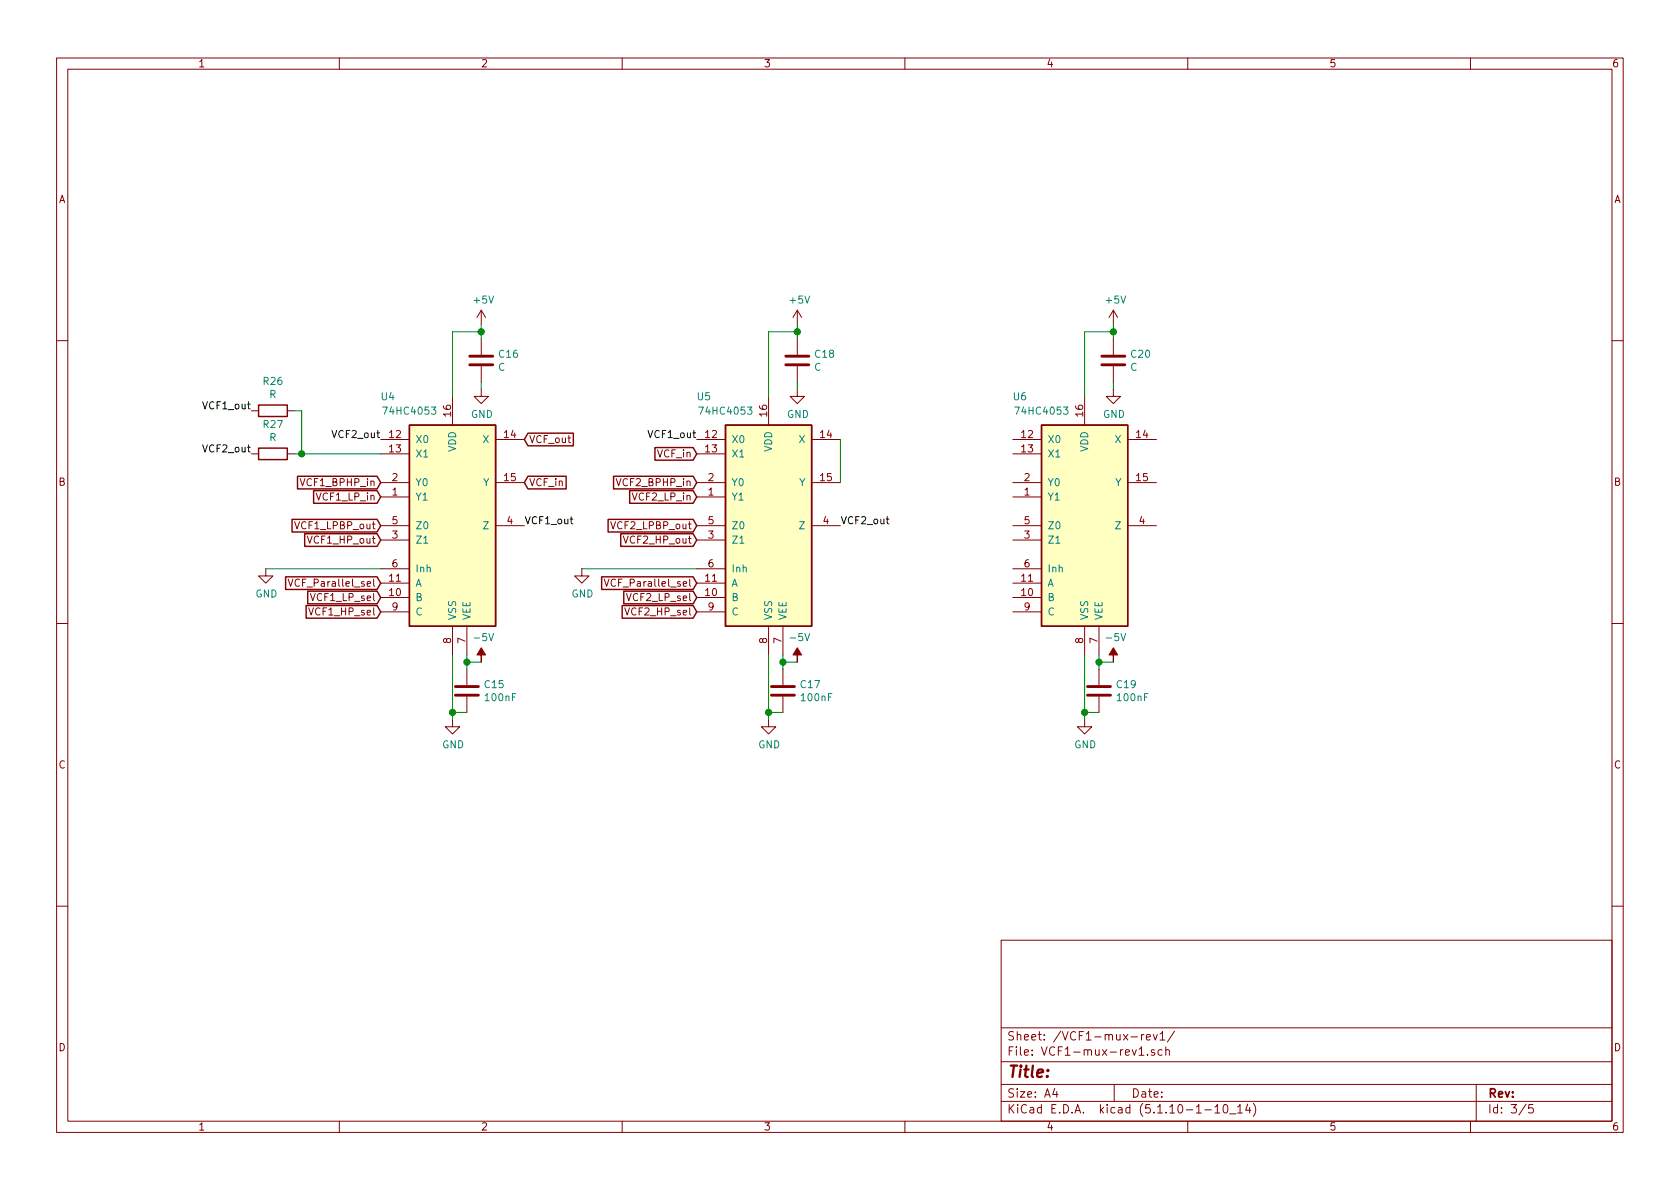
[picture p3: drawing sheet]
<svg xmlns="http://www.w3.org/2000/svg" width="297mm" height="210mm" viewBox="0 0 297 210" stroke-linecap="round" stroke-linejoin="round" font-family="sans-serif">
<g fill="none" stroke="#840000" stroke-width=".18">
<path d="M10 10.3h277v189.9h-277zM12 12.2h273v186.1h-273zM60 10.3v1.9M110 10.3v1.9M160 10.3v1.9M210 10.3v1.9M260 10.3v1.9M85.1 54.9v2.5M85.1 59.9v2.8M85.1 54.9l-.8 1.2M85.1 54.9l.8 1.2M141 54.9l-.8 1.2"/>
<path d="M141 54.9v2.5M141 59.9v2.8M141 54.9l.7 1.2M196.8 54.9l-.7 1.2M196.8 54.9v2.5M196.8 59.9v2.8M196.8 54.9l.8 1.2M10 60.2h2M44.4 72.6h1.3M50.8 72.6h1.3M67.3 77.7h5.1M80 70.1v5.1"/>
<path d="M85.1 68.8v1.3h1.3l-1.3 1.3-1.3-1.3h1.3M85.1 64.8v2.8M87.6 77.7h5.1M123.2 77.7h5.1M135.9 70.1v5.1M141 68.8v1.3h1.2l-1.2 1.3-1.3-1.3h1.3M141 64.8v2.8M143.5 77.7h5.1M179.1 77.7h5M191.8 70.1v5.1M196.8 68.8v1.3h1.3l-1.3 1.3-1.2-1.3h1.2M196.8 64.8v2.8"/>
<path d="M199.4 77.7h5.1M285 60.2h2M44.4 80.3h1.3M50.8 80.3h1.3M67.3 87.9h5.1M67.3 80.3h5.1M67.3 85.3h5.1M67.3 95.5h5.1M67.3 93h5.1M87.6 85.3h5.1M87.6 93h5.1M123.2 87.9h5.1"/>
<path d="M123.2 80.3h5.1M123.2 85.3h5.1M123.2 95.5h5.1M123.2 93h5.1M143.5 85.3h5.1M143.5 93h5.1M179.1 87.9h5M179.1 80.3h5M179.1 85.3h5M179.1 95.5h5M179.1 93h5M199.4 85.3h5.1"/>
<path d="M199.4 93h5.1M10 110.3h2M47 100.6v1.2h1.3l-1.3 1.3-1.3-1.3h1.3M51 102.4l.4 1.3 .4-1.3M67.3 105.7h5.1M67.3 103.1h5.1M67.3 100.6h5.1M67.3 108.2h5.1M80 110.7v5.1M82.5 110.7v5.1M82.5 118.4v2.8M102.9 100.6v1.2h1.2l-1.2 1.3-1.3-1.3h1.3"/>
<path d="M106.8 102.4l.5 1.3 .4-1.3M123.2 105.7h5.1M123.2 103.1h5.1M123.2 100.6h5.1M123.2 108.2h5.1M135.9 110.7v5.1M138.4 110.7v5.1M138.4 118.4v2.8M179.1 105.7h5M179.1 103.1h5M179.1 100.6h5M179.1 108.2h5"/>
<path d="M191.8 110.7v5.1M194.3 110.7v5.1M194.3 118.4v2.8M285 110.3h2M80 127.2v1.3h1.3l-1.3 1.3-1.3-1.3h1.3M82.5 123.2v2.8M135.9 127.2v1.3h1.3l-1.3 1.3-1.3-1.3h1.3M138.4 123.2v2.8M191.8 127.2v1.3h1.2l-1.2 1.3-1.3-1.3h1.3M194.3 123.2v2.8M10 160.2h2M177 166.3h108v32h-108z"/>
<path d="M285 160.2h2M60 198.3v1.9M110 198.3v1.9M160 198.3v1.9M177 194.8h108M177 191.8h108M177 187.8h108M177 181.8h108M186.5 192.5l-.4 1h1M186.8 193v1M197 191.8v3M201.4 185.5l.4-.4v1.5"/>
<path d="M201.4 186.6h.9M201.8 182.9v1M202.3 182.9l-.5 .3M202.7 183.4l.7-.1-.1-.3-.4-.1-.2 .2 .1 .7h.5M202.9 186.5v.1M203.9 182.9l.4 1 .3-1M204.1 185.7l-.3-.1-.2 .2v.2l.5 .2v.3h-.5M205.1 182.8l.4-.4v1.5M205.1 183.9h.9M205.5 185.7l-.4-.1-.4 .3 .1 .6 .3 .1 .4-.1M206.1 185.7l.2-.1 .4 .1 .1 .9M206.1 185.1v1.5"/>
<path d="M207.7 182.3l-1.3 2M210 198.3v1.9M213 196.3h1.2M214.8 195.8l.4-.5v1.5M214.8 196.8h.9M216.4 195.5l.3-.2a.94 .94 0 0 1 0 1.5l-.4-.3v-.6zM217.4 197h1.1M218.8 195.8l.5-.5v1.5M218.8 196.8h.9M220.6 195.2l-.4 1.1h1M221 195.8v1M221.6 195.1a1.71 1.71 0 0 1 0 2.3"/>
<path d="M260 198.3v1.9M261 191.8v6.5M269.8 195.2l-1.2 2M271 195.3h-.7v.7l.2-.1 .5 .1 .1 .2-.1 .5-.2 .1-.5-.1"/>
</g>
<g fill="#ffffc2" stroke="#ffffc2" stroke-width=".18">
<path d="M72.4 75.2h15.2v35.5h-15.2z"/>
<path d="M184.1 75.2h15.3v35.5h-15.3z"/>
<path d="M128.3 75.2h15.2v35.5h-15.2z"/>
</g>
<g fill="none" stroke="#840000" stroke-width=".25">
<path d="M45.7 71.6h5.1v2.1h-5.1zM45.7 79.2h5.1v2.1h-5.1zM72.4 75.2h15.2v35.5h-15.2zM93.3 76.6h8.1v2.2h-8.1l-.6-1.1zM115.8 79.1h6.8l.6 1.2-.6 1.1h-6.8zM128.3 75.2h15.2v35.5h-15.2zM184.1 75.2h15.3v35.5h-15.3zM51.6 91.8h15.1l.6 1.2-.6 1.1h-15.1zM52.6 84.2h14.1l.6 1.1-.6 1.2h-14.1zM53.9 94.4h12.8l.6 1.1-.6 1.1h-12.8zM55.4 86.8h11.3l.6 1.1-.6 1.1h-11.3zM93.3 84.2h6.8v2.3h-6.8l-.6-1.2z"/>
<path d="M107.5 91.8h15.1l.6 1.2-.6 1.1h-15.1zM108.5 84.2h14.1l.6 1.1-.6 1.2h-14.1zM109.8 94.4h12.8l.6 1.1-.6 1.1h-12.8zM111.3 86.8h11.3l.6 1.1-.6 1.1h-11.3zM50.5 102h16.2l.6 1.1-.6 1.1h-16.2zM54.1 107.1h12.6l.6 1.1-.6 1.1h-12.6zM54.4 104.5h12.3l.6 1.2-.6 1.1h-12.3zM106.4 102h16.2l.6 1.1-.6 1.1h-16.2zM110 107.1h12.6l.6 1.1-.6 1.1h-12.6zM110.3 104.5h12.3l.6 1.2-.6 1.1h-12.3z"/>
</g>
<path d="M83.1 64.5h4M83.1 63h4M138.9 64.5h4.1M138.9 63h4.1M194.8 64.5h4.1M194.8 63h4.1M80.5 122.9h4.1M80.5 121.4h4.1M136.4 122.9h4.1M136.4 121.4h4.1M192.3 122.9h4M192.3 121.4h4" fill="none" stroke="#840000" stroke-width=".51"/>
<g fill="#840000" stroke="#840000" stroke-width=".18">
<path d="M196.8 114.5l.8 1.3h-.8v1.3v-1.3h-.7z"/>
<path d="M85.1 114.5l.8 1.3h-.8v1.3v-1.3h-.8z"/>
<path d="M141 114.5l.7 1.3h-.7v1.3v-1.3h-.8z"/>
</g>
<g fill="none" stroke="#008400" stroke-width=".18">
<path d="M85.1 58.7h-5.1v11.4M85.1 57.4v2.5M141 58.7h-5.1v11.4M141 57.4v2.5M196.8 57.4v2.5M196.8 58.7h-5v11.4M52.1 72.6h1.2v7.7M85.1 67.6v1.2M141 67.6v1.2M148.6 77.7v7.6M196.8 67.6v1.2M52.1 80.3h15.2"/>
<path d="M47 100.6h20.3M80 115.8v11.4M82.5 117.1h2.6M82.5 115.8v2.6M102.9 100.6h20.3M135.9 115.8v11.4M138.4 115.8v2.6M138.4 117.1h2.6M191.8 115.8v11.4M194.3 117.1h2.5M194.3 115.8v2.6M80 126h2.5"/>
<path d="M135.9 126h2.5M191.8 126h2.5"/>
</g>
<path d="M100.8 91.8h.5M101 91.4v1.1l.3 .1M156.7 91.8h.5M156.9 91.4v1.1l.3 .1" fill="none" stroke="#000" stroke-width=".18"/>
<g fill="#008400" stroke="#008400" stroke-width=".25">
<circle cx="194.3" cy="117.1" r=".51"/>
<circle cx="80" cy="126" r=".51"/>
<circle cx="53.3" cy="80.3" r=".51"/>
<circle cx="191.8" cy="126" r=".51"/>
<circle cx="82.6" cy="117.1" r=".51"/>
<circle cx="141" cy="58.7" r=".51"/>
<circle cx="85.1" cy="58.7" r=".51"/>
<circle cx="138.4" cy="117.1" r=".51"/>
<circle cx="196.9" cy="58.7" r=".51"/>
<circle cx="135.9" cy="126" r=".51"/>
</g>
<text font-size="2.8" fill="#840000" x="178" y="190.5">Title:</text>
<g font-size="2.1" fill="#840000">
<text x="178" y="184">Sheet: /VCF1-mux-rev1/</text>
<text x="178" y="186.7">File: VCF1-mux-rev1.sch</text>
<text x="178" y="196.9">KiCad E.D.A. kicad (5.1.10-1-10_14)</text>
<text x="178" y="194.1">Size: A4</text>
<text x="200" y="194.1">Date:</text>
<text x="263" y="194.1">Rev:</text>
<text x="263" y="196.9">Id: 3/5</text>
</g>
<g font-size="1.8" fill="#840000">
<text x="35" y="11.9">1</text>
<text x="85" y="11.9">2</text>
<text x="135" y="11.9">3</text>
<text x="185" y="11.9">4</text>
<text x="235" y="11.9">5</text>
<text x="285" y="11.9">6</text>
<text x="10.4" y="35.9">A</text>
<text x="285.4" y="35.9">A</text>
<text x="68.9" y="77.5">12</text>
<text x="79.8" y="73.6" transform="rotate(-90 79.8 73.6)">16</text>
<text x="89.2" y="77.5">14</text>
<text x="124.8" y="77.5">12</text>
<text x="135.6" y="73.6" transform="rotate(-90 135.6 73.6)">16</text>
<text x="145.1" y="77.5">14</text>
<text x="180.6" y="77.5">12</text>
<text x="191.5" y="73.6" transform="rotate(-90 191.5 73.6)">16</text>
<text x="201" y="77.5">14</text>
<text x="68.9" y="80">13</text>
<text x="93.5" y="78.4">VCF_out</text>
<text x="116.3" y="80.9">VCF_in</text>
<text x="124.8" y="80">13</text>
<text x="180.6" y="80">13</text>
<text x="10.4" y="85.9">B</text>
<text x="53.5" y="86">VCF1_BPHP_in</text>
<text x="56.2" y="88.5">VCF1_LP_in</text>
<text x="69.4" y="87.6">1</text>
<text x="69.4" y="85.1">2</text>
<text x="89.2" y="85.1">15</text>
<text x="93.5" y="86">VCF_in</text>
<text x="109.4" y="86">VCF2_BPHP_in</text>
<text x="112.1" y="88.5">VCF2_LP_in</text>
<text x="125.2" y="87.6">1</text>
<text x="125.2" y="85.1">2</text>
<text x="145.1" y="85.1">15</text>
<text x="181.1" y="87.6">1</text>
<text x="181.1" y="85.1">2</text>
<text x="201" y="85.1">15</text>
<text x="285.4" y="85.9">B</text>
<text x="52.6" y="93.6">VCF1_LPBP_out</text>
<text x="69.4" y="95.2">3</text>
<text x="69.4" y="92.7">5</text>
<text x="89.7" y="92.7">4</text>
<text x="108.5" y="93.6">VCF2_LPBP_out</text>
<text x="125.2" y="95.2">3</text>
<text x="125.2" y="92.7">5</text>
<text x="145.6" y="92.7">4</text>
<text x="181.1" y="95.2">3</text>
<text x="181.1" y="92.7">5</text>
<text x="201.4" y="92.7">4</text>
<text x="54.8" y="96.1">VCF1_HP_out</text>
<text x="69.4" y="100.3">6</text>
<text x="110.7" y="96.1">VCF2_HP_out</text>
<text x="125.2" y="100.3">6</text>
<text x="181.1" y="100.3">6</text>
<text x="52.3" y="103.8">VCF_Parallel_sel</text>
<text x="55.3" y="106.3">VCF1_LP_sel</text>
<text x="68.9" y="105.4">10</text>
<text x="68.9" y="102.9">11</text>
<text x="69.4" y="107.9">9</text>
<text x="108.2" y="103.8">VCF_Parallel_sel</text>
<text x="111.2" y="106.3">VCF2_LP_sel</text>
<text x="124.8" y="105.4">10</text>
<text x="124.8" y="102.9">11</text>
<text x="125.2" y="107.9">9</text>
<text x="180.6" y="105.4">10</text>
<text x="180.6" y="102.9">11</text>
<text x="181.1" y="107.9">9</text>
<text x="55.1" y="108.8">VCF1_HP_sel</text>
<text x="79.8" y="113.8" transform="rotate(-90 79.8 113.8)">8</text>
<text x="82.3" y="113.8" transform="rotate(-90 82.3 113.8)">7</text>
<text x="111" y="108.8">VCF2_HP_sel</text>
<text x="135.6" y="113.8" transform="rotate(-90 135.6 113.8)">8</text>
<text x="138.2" y="113.8" transform="rotate(-90 138.2 113.8)">7</text>
<text x="191.5" y="113.8" transform="rotate(-90 191.5 113.8)">8</text>
<text x="194.1" y="113.8" transform="rotate(-90 194.1 113.8)">7</text>
<text x="10.4" y="135.9">C</text>
<text x="285.4" y="135.9">C</text>
<text x="10.4" y="185.9">D</text>
<text x="285.4" y="185.9">D</text>
<text x="35" y="199.9">1</text>
<text x="85" y="199.9">2</text>
<text x="135" y="199.9">3</text>
<text x="185" y="199.9">4</text>
<text x="235" y="199.9">5</text>
<text x="285" y="199.9">6</text>
</g>
<g font-size="1.8" fill="#008484">
<text x="83.9" y="53.7">+5V</text>
<text x="139.8" y="53.7">+5V</text>
<text x="195.6" y="53.7">+5V</text>
<text x="88.1" y="65.6">C</text>
<text x="88.3" y="63.3">C16</text>
<text x="144" y="65.6">C</text>
<text x="144.2" y="63.3">C18</text>
<text x="199.8" y="65.6">C</text>
<text x="200.1" y="63.3">C20</text>
<text x="46.6" y="68.1">R26</text>
<text x="47.6" y="70.4">R</text>
<text x="67.5" y="70.8">U4</text>
<text x="123.3" y="70.8">U5</text>
<text x="179.2" y="70.8">U6</text>
<text x="46.6" y="75.7">R27</text>
<text x="47.6" y="78">R</text>
<text x="68.2" y="73.3">74HC4053</text>
<text x="83.3" y="73.9">GND</text>
<text x="124.1" y="73.3">74HC4053</text>
<text x="139.1" y="73.9">GND</text>
<text x="179.9" y="73.3">74HC4053</text>
<text x="195" y="73.9">GND</text>
<text x="73.4" y="78.4">X0</text>
<text x="73.4" y="80.9">X1</text>
<text x="80.6" y="79.9" transform="rotate(-90 80.6 79.9)">VDD</text>
<text x="85.4" y="78.4">X</text>
<text x="129.3" y="78.4">X0</text>
<text x="129.3" y="80.9">X1</text>
<text x="136.5" y="79.9" transform="rotate(-90 136.5 79.9)">VDD</text>
<text x="141.3" y="78.4">X</text>
<text x="185.2" y="78.4">X0</text>
<text x="185.2" y="80.9">X1</text>
<text x="192.4" y="79.9" transform="rotate(-90 192.4 79.9)">VDD</text>
<text x="197.2" y="78.4">X</text>
<text x="73.4" y="88.5">Y1</text>
<text x="73.4" y="86">Y0</text>
<text x="85.4" y="86">Y</text>
<text x="129.3" y="88.5">Y1</text>
<text x="129.3" y="86">Y0</text>
<text x="141.3" y="86">Y</text>
<text x="185.2" y="88.5">Y1</text>
<text x="185.2" y="86">Y0</text>
<text x="197.2" y="86">Y</text>
<text x="73.4" y="93.6">Z0</text>
<text x="85.5" y="93.6">Z</text>
<text x="129.3" y="93.6">Z0</text>
<text x="141.4" y="93.6">Z</text>
<text x="185.2" y="93.6">Z0</text>
<text x="197.3" y="93.6">Z</text>
<text x="73.4" y="96.1">Z1</text>
<text x="73.4" y="101.2">Inh</text>
<text x="129.3" y="96.1">Z1</text>
<text x="129.3" y="101.2">Inh</text>
<text x="185.2" y="96.1">Z1</text>
<text x="185.2" y="101.2">Inh</text>
<text x="45.2" y="105.7">GND</text>
<text x="73.4" y="106.3">B</text>
<text x="73.4" y="103.8">A</text>
<text x="101" y="105.7">GND</text>
<text x="129.3" y="106.3">B</text>
<text x="129.3" y="103.8">A</text>
<text x="185.2" y="106.3">B</text>
<text x="185.2" y="103.8">A</text>
<text x="73.4" y="108.8">C</text>
<text x="80.6" y="109.7" transform="rotate(-90 80.6 109.7)">VSS</text>
<text x="83.2" y="109.7" transform="rotate(-90 83.2 109.7)">VEE</text>
<text x="84.1" y="113.4">-5V</text>
<text x="129.3" y="108.8">C</text>
<text x="136.5" y="109.7" transform="rotate(-90 136.5 109.7)">VSS</text>
<text x="139.1" y="109.7" transform="rotate(-90 139.1 109.7)">VEE</text>
<text x="140" y="113.4">-5V</text>
<text x="185.2" y="108.8">C</text>
<text x="192.4" y="109.7" transform="rotate(-90 192.4 109.7)">VSS</text>
<text x="194.9" y="109.7" transform="rotate(-90 194.9 109.7)">VEE</text>
<text x="195.9" y="113.4">-5V</text>
<text x="85.8" y="121.7">C15</text>
<text x="85.9" y="124">100nF</text>
<text x="141.6" y="121.7">C17</text>
<text x="141.8" y="124">100nF</text>
<text x="197.5" y="121.7">C19</text>
<text x="197.7" y="124">100nF</text>
<text x="78.2" y="132.3">GND</text>
<text x="134.1" y="132.3">GND</text>
<text x="189.9" y="132.3">GND</text>
</g>
<g font-size="1.8">
<text x="36.2" y="72.4">VCF1_out</text>
<text x="59.1" y="77.5">VCF2_out</text>
<text x="114.9" y="77.5">VCF1_out</text>
<text x="36.2" y="80">VCF2_out</text>
<text x="92.7" y="92.7">VCF1_out</text>
<text x="148.6" y="92.7">VCF2_out</text>
</g>
</svg>
